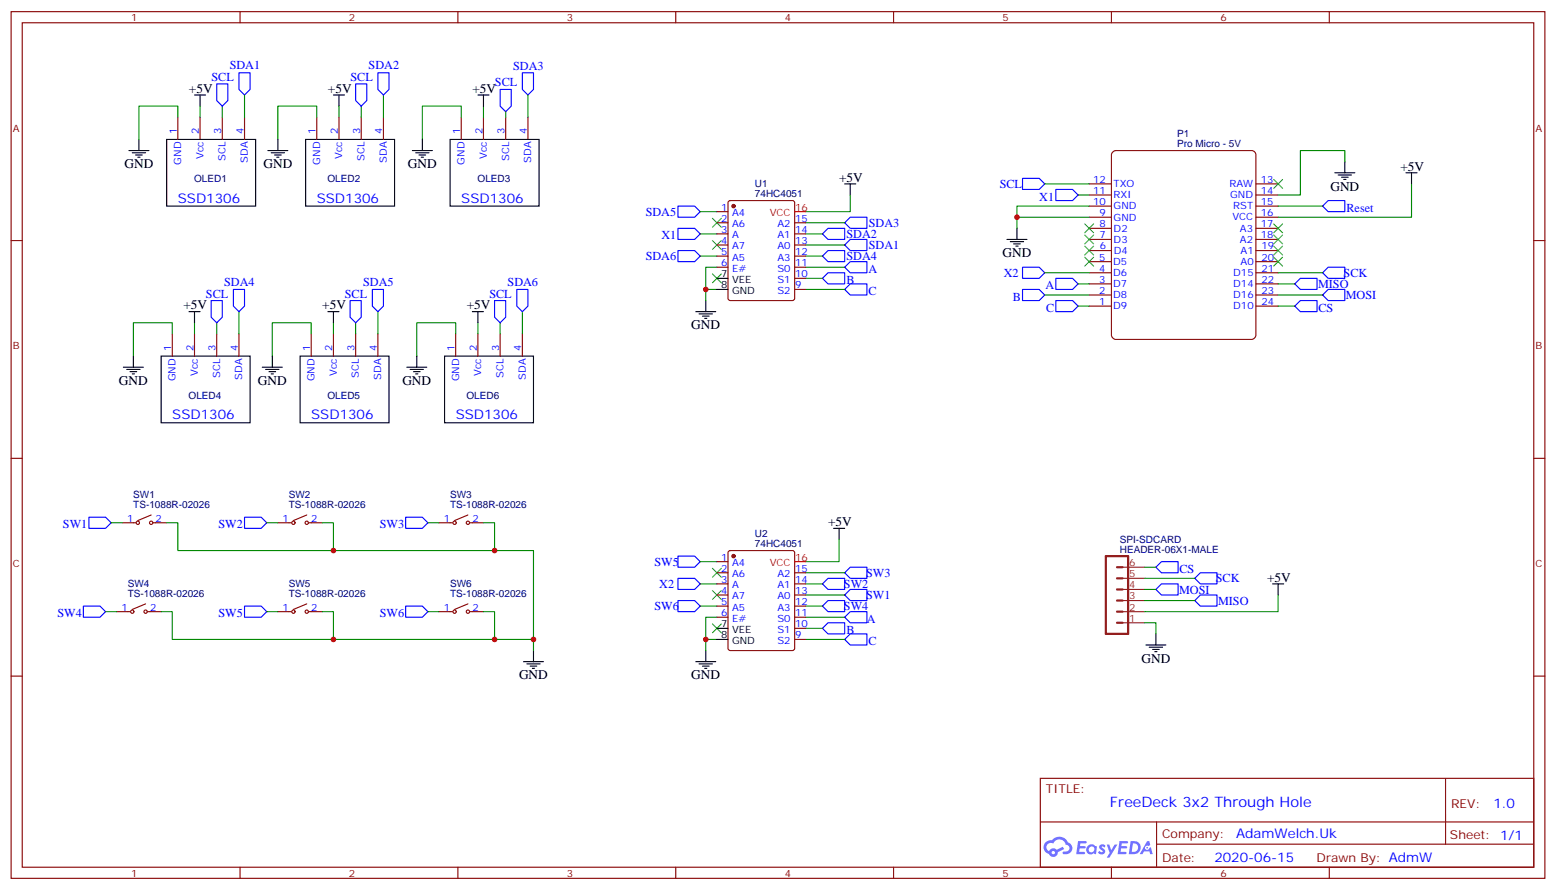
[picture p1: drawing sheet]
<svg xmlns="http://www.w3.org/2000/svg" width="494mm" height="283mm" viewBox="0 0 494 283" stroke-linecap="round" stroke-linejoin="round" font-family="sans-serif">
<g fill="none" stroke="#870000" stroke-width=".35">
<path d="M3.5 3.7h486.9v275.2h-486.9zM7.1 7.2h479.7v268.1h-479.7zM76.2 3.7v3.5M145.3 3.7v3.5M214.5 3.7v3.5M283.6 3.7v3.5M352.8 3.7v3.5M421.9 3.7v3.5M3.5 76.4h3.6M486.8 76.4h3.6M3.5 145.5h3.6M486.8 145.5h3.6"/>
<path d="M3.5 214.7h3.6M486.8 214.7h3.6M330.2 247.1h156.6v28.2h-156.6zM458.8 247.1v20.9M76.2 275.3v3.6M145.3 275.3v3.6M214.5 275.3v3.6M283.6 275.3v3.6M330.2 261h156.5M352.8 275.3v3.6M367.1 268h119.6M367.1 261v14.1"/>
<path d="M421.9 275.3v3.6"/>
</g>
<g fill="#5487ff">
<path d="M349.2 268.3a1.22 1.22 0 0 1 1.7 .3l-.4 .5a.47 .47 0 0 0-.3-.4 .47 .47 0 0 0-.5 .2l.1 .3a1.14 1.14 0 0 1 .8 1.7 1.14 1.14 0 0 1-1.9 0l-.2-.2 .5-.5 .7 .4a.29 .29 0 0 0 .3-.3 .29 .29 0 0 0-.2-.3 1.04 1.04 0 0 1-.6-1.7z"/>
<path d="M342.2 267h2.3l.4 .2-.2 .5-1.8 .1-.1 .8h1.5l.3 .4-.3 .4h-1.6l-.2 1.1h1.7l.2 .3-.2 .4h-2.6z"/>
<path d="M355.3 267.1l2.7 .1-.1 .5-1.8 .1-.2 .8h1.6l.3 .4-.4 .4h-1.6l-.1 1.1h1.7l.2 .3-.2 .3-2.7 .1z"/>
<path d="M364.1 267.1h.7l.3 1.2-.6 .3a.69 .69 0 0 0-1 .3 .69 .69 0 0 0 .4 1 .69 .69 0 0 0 .9-.7l.5-.2 .6 2.2h-.8l-.3-.9h-1.7l-.5 .9h-.8z"/>
<path d="M351.3 268.1h.8l.6 1.9 1.1-1.9h.9l-2.6 4.2h-.8l.9-1.5z"/>
<path d="M358.9 267.1l-.6 4.1h1.3a2.11 2.11 0 0 0 2.5-2.1 2.11 2.11 0 0 0-2.5-2zM359.6 267.8a1.43 1.43 0 0 1 1.6 1.6 1.43 1.43 0 0 1-2 1.1z"/>
<path d="M345.2 268.7a1.54 1.54 0 0 0-.1 2.1 1.54 1.54 0 0 0 2.1 .2l.7 .2 .3-2.3-.6-.3a1.49 1.49 0 0 0-2.4 .1zM345.4 269.7a.95 .95 0 0 1 1.9 0 .95 .95 0 0 1-1.9 0z"/>
<path d="M331.9 267.4a2.18 2.18 0 0 0 1.1 3.7 1.44 1.44 0 0 0 1.6 1 1.44 1.44 0 0 0 1.2-1.5l2-1-.5-.8-1.9 1a1.47 1.47 0 0 0-2.4 .5 1.39 1.39 0 0 1-.7-2 1.39 1.39 0 0 1 2-.5 2.12 2.12 0 0 1 2.2-1.3 2.12 2.12 0 0 1 1.9 1.7 1.14 1.14 0 0 1 1 1.4 1.14 1.14 0 0 1-1.6 .8 .43 .43 0 0 0-.5 .3 .43 .43 0 0 0 .4 .5 1.98 1.98 0 0 0 2.5-1.2 1.98 1.98 0 0 0-1.2-2.5 3.1 3.1 0 0 0-5.3-.7l-.9 .1zM333.8 270.7a.55 .55 0 0 1 1.1 0 .55 .55 0 0 1-1.1 0z"/>
<circle cx="364.1" cy="269.2" r=".26"/>
</g>
<g fill="none" stroke="#000" stroke-width=".35">
<path d="M61.7 30.2h3.6M63.5 30.2v3.5M105.8 30.2h3.6M107.6 30.2v3.5M151.7 30.2h3.5M153.5 30.2v3.5M40.9 47.8h6.4M42 48.5h4.2M43 49.2h2.2M43.7 49.9h.7M44.1 44.3v3.5M52.9 44.3h28.2v21.1h-28.2z"/>
<path d="M85 47.8h6.4M86.1 48.5h4.2M87.1 49.2h2.2M87.8 49.9h.7M88.2 44.3v3.5M97 44.3h28.2v21.1h-28.2zM130.9 47.8h6.3M131.9 48.5h4.3M133 49.2h2.1M133.7 49.9h.7M134.1 44.3v3.5M142.9 44.3h28.2v21.1h-28.2z"/>
<path d="M268.1 58.4h3.5M269.9 58.4v3.5M60 99h3.5M61.7 99v3.5M104.1 99h3.5M105.8 99v3.5M149.9 99h3.6M151.7 99v3.5M220.8 99h6.4M221.9 99.7h4.2M224 95.4v3.6M39.2 116.6h6.3"/>
<path d="M40.2 117.3h4.2M41.3 118h2.1M42 118.7h.7M42.3 113.1v3.5M51.2 113.1h28.2v21.1h-28.2zM83.3 116.6h6.3M84.3 117.3h4.2M85.4 118h2.1M86.1 118.7h.7M86.4 113.1v3.5M95.2 113.1h28.3v21.1h-28.3zM129.1 116.6h6.4"/>
<path d="M130.2 117.3h4.2M131.2 118h2.1M131.9 118.7h.7M132.3 113.1v3.5M141.1 113.1h28.2v21.1h-28.2zM223 100.4h2.1M223.7 101.1h.7M264.6 167.7h3.5M266.3 167.7v3.6M166.2 210.1h6.3M167.2 210.8h4.2M168.3 211.5h2.1"/>
<path d="M169 212.2h.7M169.3 206.6v3.5M220.8 210.1h6.4M221.9 210.8h4.2M223 211.5h2.1M223.7 212.2h.7M224 206.6v3.5"/>
</g>
<g fill="none" stroke="#870000" stroke-width=".35">
<path d="M56.4 37.2v7.1M63.5 37.2v7.1M70.6 37.2v7.1M77.6 37.2v7.1M100.5 37.2v7.1M107.6 37.2v7.1M114.7 37.2v7.1M121.7 37.2v7.1M146.4 37.2v7.1M153.5 37.2v7.1M160.5 37.2v7.1M167.6 37.2v7.1"/>
<path d="M54.7 106v7.1M61.7 106v7.1M68.8 106v7.1M75.8 106v7.1M98.8 106v7.1M105.8 106v7.1M112.9 106v7.1M119.9 106v7.1M144.6 106v7.1M151.7 106v7.1M158.7 106v7.1M165.8 106v7.1"/>
<path d="M38.8 166h4.2M48 163.5l-4.3 1.8M48.7 166h4.2M88.2 166h4.2M97.4 163.5l-4.3 1.8M98.1 166h4.2M139.3 166h4.3M148.5 163.5l-4.2 1.8M149.2 166h4.3M37 194.2h4.3M46.2 191.7l-4.2 1.8M46.9 194.2h4.3"/>
<path d="M88.2 194.2h4.2M97.4 191.7l-4.3 1.8M98.1 194.2h4.2M139.3 194.2h4.3M148.5 191.7l-4.2 1.8M149.2 194.2h4.3"/>
<circle cx="43.7" cy="166" r=".53"/>
<circle cx="48" cy="166" r=".53"/>
<circle cx="93.1" cy="166" r=".53"/>
<circle cx="97.4" cy="166" r=".53"/>
<circle cx="144.3" cy="166" r=".53"/>
<circle cx="148.5" cy="166" r=".53"/>
<circle cx="42" cy="194.2" r=".53"/>
<circle cx="46.2" cy="194.2" r=".53"/>
<circle cx="93.1" cy="194.2" r=".53"/>
<circle cx="97.4" cy="194.2" r=".53"/>
<circle cx="144.3" cy="194.2" r=".53"/>
<circle cx="148.5" cy="194.2" r=".53"/>
</g>
<g fill="none" stroke="#008700" stroke-width=".35">
<path d="M56.4 37.2v-3.5h-12.3v10.6M63.5 33.7v3.5M70.6 33.7v3.5M77.6 30.2v7M100.5 37.2v-3.5h-12.3v10.6M107.6 33.7v3.5M114.7 33.7v3.5M121.7 30.2v7M146.4 37.2v-3.5h-12.3v10.6M153.5 33.7v3.5M160.5 35.5v1.7M167.6 30.2v7"/>
<path d="M222.2 74.3h5.3M222.2 67.2h5.3M255.8 74.3h5.3M255.8 77.8h12.3M255.8 70.7h12.3M269.9 61.9v5.3h-14.1M75.8 99v7M119.9 99v7M165.8 99v7M222.2 81.3h5.3M227.5 91.9h-3.5v3.5M227.5 84.8h-3.5v7.1"/>
<path d="M255.8 84.8h12.3M255.8 88.4h5.3M255.8 91.9h12.3M255.8 81.3h5.3M54.7 106v-3.5h-12.4v10.6M61.7 102.5v3.5M68.8 102.5v3.5M98.8 106v-3.5h-12.4v10.6M105.8 102.5v3.5M112.9 102.5v3.5M144.6 106v-3.5h-12.3v10.6M151.7 102.5v3.5"/>
<path d="M158.7 102.5v3.5M222.2 178.3h5.3M266.3 171.3v7h-10.5M222.2 185.4h5.3M222.2 192.4h5.3M227.5 196h-3.5v10.6M255.8 196h12.3M255.8 199.5h5.3M255.8 188.9h12.3M255.8 185.4h5.3M255.8 181.9h12.3M255.8 192.4h5.3"/>
<path d="M224 203h3.5M255.8 203h12.3"/>
</g>
<g fill="none" stroke="#00f" stroke-width=".35">
<path d="M68.8 26.6h3.5v5.3l-1.7 1.8-1.8-1.8zM75.8 23.1h3.6v5.3l-1.8 1.8-1.8-1.8zM112.9 26.6h3.5v5.3l-1.7 1.8-1.8-1.8zM119.9 23.1h3.6v5.3l-1.8 1.8-1.8-1.8zM158.7 28.4h3.6v5.3l-1.8 1.8-1.8-1.8zM165.8 23.1h3.5v5.3l-1.7 1.8-1.8-1.8zM215.2 72.5h5.3l1.7 1.8-1.7 1.7h-5.3zM215.2 65.4h5.3l1.7 1.8-1.7 1.8h-5.3zM215.2 79.6h5.3l1.7 1.7-1.7 1.8h-5.3zM262.8 72.5h5.3v3.5h-5.3l-1.7-1.7zM262.8 79.6h5.3v3.5h-5.3l-1.7-1.8zM269.9 76h5.3v3.6h-5.3l-1.8-1.8z"/>
<path d="M269.9 69h5.3v3.5h-5.3l-1.8-1.8zM67 95.4h3.6v5.3l-1.8 1.8-1.8-1.8zM74.1 91.9h3.5v5.3l-1.8 1.8-1.7-1.8zM111.1 95.4h3.6v5.3l-1.8 1.8-1.8-1.8zM118.2 91.9h3.5v5.3l-1.8 1.8-1.7-1.8zM157 95.4h3.5v5.3l-1.8 1.8-1.7-1.8zM164 91.9h3.6v5.3l-1.8 1.8-1.8-1.8zM262.8 86.6h5.3v3.5h-5.3l-1.7-1.7zM269.9 83.1h5.3v3.5h-5.3l-1.8-1.8zM269.9 90.1h5.3v3.6h-5.3l-1.8-1.8zM28.2 164.2h5.3l1.8 1.8-1.8 1.7h-5.3zM77.6 164.2h5.3l1.8 1.8-1.8 1.7h-5.3z"/>
<path d="M128.8 164.2h5.3l1.7 1.8-1.7 1.7h-5.3zM215.2 176.6h5.3l1.7 1.7-1.7 1.8h-5.3zM26.5 192.4h5.2l1.8 1.8-1.8 1.8h-5.2zM77.6 192.4h5.3l1.8 1.8-1.8 1.8h-5.3zM128.8 192.4h5.3l1.7 1.8-1.7 1.8h-5.3zM215.2 190.7h5.3l1.7 1.7-1.7 1.8h-5.3zM215.2 183.6h5.3l1.7 1.8-1.7 1.7h-5.3zM262.8 197.7h5.3v3.6h-5.3l-1.7-1.8zM262.8 183.6h5.3v3.5h-5.3l-1.7-1.7zM262.8 190.7h5.3v3.5h-5.3l-1.7-1.8zM268.1 181.9l1.8-1.8h5.3v3.5h-5.3zM269.9 194.2h5.3v3.5h-5.3l-1.8-1.7z"/>
<path d="M269.9 187.1h5.3v3.6h-5.3l-1.8-1.8zM269.9 201.3h5.3v3.5h-5.3l-1.8-1.8z"/>
</g>
<path d="M226.1 69.3l2.9 2.8M226.1 76.4l2.9 2.8M229 69.3l-2.9 2.8M229 76.4l-2.9 2.8M226.1 87l2.9 2.8M229 87l-2.9 2.8M226.1 198.1l2.9 2.8M226.1 180.4l2.9 2.9M226.1 187.5l2.9 2.8M229 198.1l-2.9 2.8M229 180.4l-2.9 2.9M229 187.5l-2.9 2.8" fill="none" stroke="#3c3" stroke-width=".35"/>
<path d="M353.1 48.4l1.1-.6h43a1.41 1.41 0 0 1 1.4 1.4v57.2a1.51 1.51 0 0 1-1.4 1.4h-43a1.51 1.51 0 0 1-1.4-1.4v-57.2z" fill="#fff" stroke="#800000" stroke-width=".35"/>
<g fill="none" stroke="#870000" stroke-width=".35">
<path d="M345.7 58.4h7.1M398.6 58.4h7.1M227.5 67.2h3.6M227.5 70.7h3.6M227.5 74.3h3.6M227.5 77.8h3.6M231.3 63.9l.5-.2h19.7l.7 .4v30.6l-.4 .7h-20l-.7-.4v-30.6zM252.2 70.7h3.6M252.2 74.3h3.6M252.2 77.8h3.6M345.7 79.6h7.1M345.7 76h7.1"/>
<path d="M345.7 72.5h7.1M345.7 69h7.1M345.7 65.4h7.1M345.7 61.9h7.1M398.6 79.6h7.1M398.6 76h7.1M398.6 72.5h7.1M398.6 69h7.1M398.6 65.4h7.1M398.6 61.9h7.1M227.5 81.3h3.6M227.5 84.8h3.6"/>
<path d="M252.2 81.3h3.6M252.2 84.8h3.6M252.2 91.9h3.6M252.2 88.4h3.6M345.7 97.2h7.1M345.7 93.7h7.1M345.7 90.1h7.1M345.7 86.6h7.1M345.7 83.1h7.1M398.6 97.2h7.1M398.6 93.7h7.1M398.6 90.1h7.1"/>
<path d="M398.6 86.6h7.1M398.6 83.1h7.1M227.5 178.3h3.6M231.3 175l.5-.2h19.7l.7 .4v30.6l-.4 .7-20 .1-.7-.5v-30.6zM227.5 181.9h3.6M227.5 185.4h3.6M227.5 188.9h3.6M227.5 192.4h3.6M227.5 196h3.6M252.2 181.9h3.6M252.2 185.4h3.6M252.2 188.9h3.6"/>
<path d="M252.2 192.4h3.6M252.2 196h3.6M252.2 199.5h3.6M252.2 203h3.6"/>
</g>
<g fill="none" stroke="#00f" stroke-width=".35">
<path d="M324.6 56.6h5.2l1.8 1.8-1.8 1.7h-5.2zM335.1 60.1h5.3l1.8 1.8-1.8 1.8h-5.3zM421.6 63.7h5.3v3.5h-5.3l-1.8-1.8zM324.6 91.9h5.2l1.8 1.8-1.8 1.7h-5.2zM324.6 84.8h5.2l1.8 1.8-1.8 1.8h-5.2zM335.1 88.4h5.3l1.8 1.7-1.8 1.8h-5.3zM335.1 95.4h5.3l1.8 1.8-1.8 1.8h-5.3zM412.7 95.4h5.3v3.6h-5.3l-1.7-1.8zM412.7 88.4h5.3v3.5h-5.3l-1.7-1.8zM421.6 91.9h5.3v3.5h-5.3l-1.8-1.7zM421.6 84.8h5.3v3.6h-5.3l-1.8-1.8zM368.7 178.3h5.2v3.6h-5.2l-1.8-1.8z"/>
<path d="M366.9 187.1l1.8-1.7h5.2v3.5h-5.2zM381 181.9h5.3v3.5h-5.3l-1.8-1.8zM381 188.9h5.3v3.5h-5.3l-1.8-1.7z"/>
</g>
<g fill="none" stroke="#008700" stroke-width=".35">
<path d="M331.6 58.4h14.1M426.9 51.3v-3.5h-14.2v14.1h-7M448 58.4v10.6h-42.3M322.8 69h22.9M342.2 61.9h3.5M345.7 65.4h-22.9v7.1M405.7 65.4h14.1M331.6 93.7h14.1M331.6 86.6h14.1M342.2 97.2h3.5M342.2 90.1h3.5M405.7 97.2h5.3"/>
<path d="M405.7 93.7h14.1M405.7 86.6h14.1M405.7 90.1h5.3M35.3 166h3.5M52.9 166h3.5v8.8h112.9v28.2M84.7 166h3.5M102.3 166h3.5v8.8M135.8 166h3.5M153.5 166h3.5v8.8M33.5 194.2h3.5M51.2 194.2h3.5v8.8h114.6v3.6M84.7 194.2h3.5"/>
<path d="M102.3 194.2h3.5v8.8M135.8 194.2h3.5M153.5 194.2h3.5v8.8M363.4 197.7h3.5v3.6M363.4 180.1h3.5M363.4 190.7h15.8M363.4 187.1h3.5M363.4 183.6h15.8M405.7 188.9v5.3h-42.3"/>
</g>
<path d="M351 176.6h7.1v24.7h-7.1zM354.5 190.7h1.8M354.5 194.2h1.8M354.5 197.7h1.8M354.5 183.6h1.8M354.5 187.1h1.8M354.5 180.1h1.8" fill="none" stroke="#8c2424" stroke-width=".71"/>
<path d="M356.3 197.7h7.1M356.3 194.2h7.1M356.3 190.7h7.1M356.3 187.1h7.1M356.3 183.6h7.1M356.3 180.1h7.1" fill="none" stroke="#8c2424" stroke-width=".35"/>
<g fill="#870000" stroke="#870000" stroke-width=".35">
<circle cx="232.8" cy="65.4" r=".53"/>
<circle cx="232.8" cy="176.6" r=".53"/>
</g>
<g fill="none" stroke="#000" stroke-width=".35">
<path d="M423.7 54.9h6.3M424.7 55.6h4.3M425.8 56.3h2.1M426.5 57h.7M426.9 51.3v3.6M446.3 54.9h3.5M448 54.9v3.5M319.6 76h6.4M320.7 76.7h4.2M321.7 77.4h2.1M322.4 78.1h.7M322.8 72.5v3.5"/>
<path d="M227.5 88.4h3.6M227.5 91.9h3.6M227.5 199.5h3.6M403.9 185.4h3.6M405.7 185.4v3.5M227.5 203h3.6M363.7 204.8h6.4M364.8 205.5h4.2M365.8 206.2h2.1M366.5 206.9h.7M366.9 201.3v3.5"/>
</g>
<path d="M252.2 67.2h3.6M252.2 178.3h3.6" fill="none" stroke="#f00" stroke-width=".35"/>
<g fill="none" stroke="#3c3" stroke-width=".35">
<path d="M404.3 57l2.8 2.8M407.1 57l-2.8 2.8M344.3 78.1l2.8 2.9M344.3 74.6l2.8 2.8M344.3 71.1l2.8 2.8M347.1 78.1l-2.8 2.9M347.1 74.6l-2.8 2.8M347.1 71.1l-2.8 2.8M404.3 71.1l2.8 2.8M404.3 74.6l2.8 2.8M404.3 78.1l2.8 2.9M407.1 71.1l-2.8 2.8"/>
<path d="M407.1 74.6l-2.8 2.8M407.1 78.1l-2.8 2.9M344.3 81.7l2.8 2.8M347.1 81.7l-2.8 2.8M404.3 81.7l2.8 2.8M407.1 81.7l-2.8 2.8"/>
</g>
<g fill="#c00">
<circle cx="157" cy="174.8" r=".88"/>
<circle cx="169.3" cy="203" r=".88"/>
<circle cx="105.8" cy="203" r=".88"/>
<circle cx="224" cy="91.9" r=".88"/>
<circle cx="224" cy="203" r=".88"/>
<circle cx="322.8" cy="69" r=".88"/>
<circle cx="157" cy="203" r=".88"/>
<circle cx="105.8" cy="174.8" r=".88"/>
</g>
<text font-size="4.6" fill="#00f" x="352.3" y="256.1">FreeDeck 3x2 Through Hole</text>
<g font-size="4.2">
<text x="60" y="29.5">+5V</text>
<text x="104.1" y="29.5">+5V</text>
<text x="149.9" y="29.5">+5V</text>
<text x="39.5" y="53.4">GND</text>
<text x="83.6" y="53.4">GND</text>
<text x="129.5" y="53.4">GND</text>
<text x="266.3" y="57.7">+5V</text>
<text x="444.5" y="54.2">+5V</text>
<text x="422.3" y="60.5">GND</text>
<text x="318.2" y="81.7">GND</text>
<text x="58.2" y="98.2">+5V</text>
<text x="102.3" y="98.2">+5V</text>
<text x="148.2" y="98.2">+5V</text>
<text x="219.4" y="104.6">GND</text>
<text x="37.7" y="122.2">GND</text>
<text x="81.8" y="122.2">GND</text>
<text x="127.7" y="122.2">GND</text>
<text x="262.8" y="167">+5V</text>
<text x="402.2" y="184.7">+5V</text>
<text x="164.7" y="215.7">GND</text>
<text x="219.4" y="215.7">GND</text>
<text x="362.3" y="210.4">GND</text>
</g>
<g font-size="4.2" fill="#00f">
<text x="56.4" y="64.4">SSD1306</text>
<text x="100.5" y="64.4">SSD1306</text>
<text x="146.4" y="64.4">SSD1306</text>
<text x="54.7" y="133.2">SSD1306</text>
<text x="98.8" y="133.2">SSD1306</text>
<text x="144.6" y="133.2">SSD1306</text>
<text x="474" y="256.4">1.0</text>
<text x="392.4" y="265.9">AdamWelch.Uk</text>
<text x="385.5" y="273.7">2020-06-15</text>
</g>
<g font-size="3.9" fill="#00f">
<text x="72.9" y="22">SDA1</text>
<text x="117" y="22">SDA2</text>
<text x="162.9" y="22.1">SDA3</text>
<text x="67.1" y="25.7">SCL</text>
<text x="111.2" y="25.7">SCL</text>
<text x="157.1" y="27.5">SCL</text>
<text x="317.3" y="59.6">SCL</text>
<text x="329.9" y="63.7">X1</text>
<text x="204.9" y="68.5">SDA5</text>
<text x="275.8" y="72">SDA3</text>
<text x="427.4" y="67.2">Reset</text>
<text x="209.9" y="76">X1</text>
<text x="268.7" y="75.6">SDA2</text>
<text x="204.9" y="82.6">SDA6</text>
<text x="268.7" y="82.6">SDA4</text>
<text x="275.8" y="79.1">SDA1</text>
<text x="275.7" y="86.6">A</text>
<text x="318.6" y="87.9">X2</text>
<text x="426.5" y="87.9">SCK</text>
<text x="65.4" y="94.5">SCL</text>
<text x="71.1" y="90.8">SDA4</text>
<text x="109.5" y="94.5">SCL</text>
<text x="115.2" y="90.8">SDA5</text>
<text x="155.3" y="94.5">SCL</text>
<text x="161.1" y="90.8">SDA6</text>
<text x="268.6" y="90.1">B</text>
<text x="275.7" y="93.7">C</text>
<text x="321.5" y="95.4">B</text>
<text x="331.8" y="91.9">A</text>
<text x="418.4" y="91.4">MISO</text>
<text x="427.2" y="95">MOSI</text>
<text x="332" y="99">C</text>
<text x="418.5" y="99">CS</text>
<text x="20" y="167.7">SW1</text>
<text x="69.4" y="167.7">SW2</text>
<text x="120.5" y="167.7">SW3</text>
<text x="207.7" y="179.6">SW5</text>
<text x="274.9" y="183.1">SW3</text>
<text x="374.4" y="181.9">CS</text>
<text x="385.9" y="184.9">SCK</text>
<text x="209.2" y="186.7">X2</text>
<text x="267.9" y="186.7">SW2</text>
<text x="274.9" y="190.2">SW1</text>
<text x="374.3" y="188.5">MOSI</text>
<text x="386.6" y="192">MISO</text>
<text x="18.2" y="196">SW4</text>
<text x="69.4" y="196">SW5</text>
<text x="120.5" y="196">SW6</text>
<text x="207.7" y="193.7">SW6</text>
<text x="267.9" y="193.7">SW4</text>
<text x="275.2" y="197.7">A</text>
<text x="268.6" y="201.3">B</text>
<text x="275.7" y="204.8">C</text>
</g>
<g font-size="3.9" fill="#800">
<text x="332" y="251.7">TITLE:</text>
<text x="460.6" y="256.4">REV:</text>
<text x="368.9" y="265.9">Company:</text>
<text x="460.2" y="266.5">Sheet: 1/1</text>
<text x="368.9" y="273.6">Date:</text>
<text x="417.9" y="273.7">Drawn By: AdmW</text>
</g>
<g font-size="3.2" fill="#800">
<text x="41.6" y="6.7">1</text>
<text x="110.8" y="6.7">2</text>
<text x="179.9" y="6.7">3</text>
<text x="249.1" y="6.7">4</text>
<text x="318.2" y="6.7">5</text>
<text x="387.3" y="6.7">6</text>
<text x="4.1" y="41.8">A</text>
<text x="487.4" y="41.8">A</text>
<text x="4.1" y="110.9">B</text>
<text x="487.4" y="110.9">B</text>
<text x="4.1" y="180.1">C</text>
<text x="487.4" y="180.1">C</text>
<text x="41.6" y="278.3">1</text>
<text x="110.8" y="278.3">2</text>
<text x="179.9" y="278.3">3</text>
<text x="249.1" y="278.3">4</text>
<text x="318.2" y="278.3">5</text>
<text x="387.3" y="278.3">6</text>
</g>
<g font-size="3.2" fill="#00f">
<text x="56.1" y="42.5" transform="rotate(-90 56.1 42.5)">1</text>
<text x="63.1" y="42.5" transform="rotate(-90 63.1 42.5)">2</text>
<text x="70.2" y="42.5" transform="rotate(-90 70.2 42.5)">3</text>
<text x="77.3" y="42.5" transform="rotate(-90 77.3 42.5)">4</text>
<text x="100.2" y="42.5" transform="rotate(-90 100.2 42.5)">1</text>
<text x="107.2" y="42.5" transform="rotate(-90 107.2 42.5)">2</text>
<text x="114.3" y="42.5" transform="rotate(-90 114.3 42.5)">3</text>
<text x="121.4" y="42.5" transform="rotate(-90 121.4 42.5)">4</text>
<text x="146" y="42.5" transform="rotate(-90 146 42.5)">1</text>
<text x="153.1" y="42.5" transform="rotate(-90 153.1 42.5)">2</text>
<text x="160.2" y="42.5" transform="rotate(-90 160.2 42.5)">3</text>
<text x="167.2" y="42.5" transform="rotate(-90 167.2 42.5)">4</text>
<text x="57.5" y="52.3" transform="rotate(-90 57.5 52.3)">GND</text>
<text x="64.6" y="50.5" transform="rotate(-90 64.6 50.5)">Vcc</text>
<text x="71.6" y="51.1" transform="rotate(-90 71.6 51.1)">SCL</text>
<text x="78.7" y="51.8" transform="rotate(-90 78.7 51.8)">SDA</text>
<text x="101.6" y="52.3" transform="rotate(-90 101.6 52.3)">GND</text>
<text x="108.7" y="50.5" transform="rotate(-90 108.7 50.5)">Vcc</text>
<text x="115.7" y="51.1" transform="rotate(-90 115.7 51.1)">SCL</text>
<text x="122.8" y="51.8" transform="rotate(-90 122.8 51.8)">SDA</text>
<text x="147.5" y="52.3" transform="rotate(-90 147.5 52.3)">GND</text>
<text x="154.5" y="50.5" transform="rotate(-90 154.5 50.5)">Vcc</text>
<text x="161.6" y="51.1" transform="rotate(-90 161.6 51.1)">SCL</text>
<text x="168.6" y="51.8" transform="rotate(-90 168.6 51.8)">SDA</text>
<text x="347" y="58">12</text>
<text x="353.5" y="59.4">TXO</text>
<text x="390.3" y="59.4">RAW</text>
<text x="400.2" y="58">13</text>
<text x="347" y="65.1">10</text>
<text x="347" y="61.6">11</text>
<text x="353.5" y="63">RXI</text>
<text x="390.5" y="62.9">GND</text>
<text x="400.2" y="61.5">14</text>
<text x="400.2" y="65.1">15</text>
<text x="228.9" y="66.9">1</text>
<text x="228.9" y="70.4">2</text>
<text x="232.4" y="68.6">A4</text>
<text x="252.4" y="70.4">15</text>
<text x="349" y="68.6">9</text>
<text x="353.5" y="70">GND</text>
<text x="353.5" y="66.5">GND</text>
<text x="391.2" y="70">VCC</text>
<text x="391.4" y="66.5">RST</text>
<text x="400.2" y="68.6">16</text>
<text x="228.9" y="73.9">3</text>
<text x="228.9" y="77.4">4</text>
<text x="232.4" y="72.1">A6</text>
<text x="232.4" y="75.7">A</text>
<text x="246.7" y="75.7">A1</text>
<text x="246.7" y="72.1">A2</text>
<text x="252.4" y="77.4">13</text>
<text x="252.4" y="73.9">14</text>
<text x="349" y="75.7">7</text>
<text x="349" y="72.1">8</text>
<text x="353.5" y="77.1">D3</text>
<text x="353.5" y="73.6">D2</text>
<text x="393.6" y="73.5">A3</text>
<text x="393.6" y="77">A2</text>
<text x="400.2" y="72.1">17</text>
<text x="400.2" y="75.6">18</text>
<text x="228.9" y="81">5</text>
<text x="232.4" y="79.2">A7</text>
<text x="232.4" y="82.7">A5</text>
<text x="246.7" y="82.7">A3</text>
<text x="246.7" y="79.2">A0</text>
<text x="252.4" y="81">12</text>
<text x="348.9" y="82.8">5</text>
<text x="349.1" y="79.1">6</text>
<text x="353.6" y="80.5">D4</text>
<text x="393.7" y="80.6">A1</text>
<text x="400.4" y="79.2">19</text>
<text x="400.4" y="82.7">20</text>
<text x="228.9" y="84.5">6</text>
<text x="232.4" y="86.3">E#</text>
<text x="246.7" y="89.8">S1</text>
<text x="246.7" y="86.3">S0</text>
<text x="252.4" y="88">10</text>
<text x="252.4" y="84.5">11</text>
<text x="348.9" y="89.8">3</text>
<text x="348.9" y="86.2">4</text>
<text x="353.3" y="87.6">D6</text>
<text x="353.4" y="84.2">D5</text>
<text x="391.5" y="87.7">D15</text>
<text x="393.7" y="84.1">A0</text>
<text x="400.4" y="86.3">21</text>
<text x="400.4" y="89.8">22</text>
<text x="246.7" y="93.3">S2</text>
<text x="252.4" y="91.5">9</text>
<text x="348.9" y="93.3">2</text>
<text x="353.3" y="94.7">D8</text>
<text x="353.3" y="91.2">D7</text>
<text x="391.5" y="91.2">D14</text>
<text x="391.5" y="94.7">D16</text>
<text x="400.4" y="93.3">23</text>
<text x="348.9" y="96.8">1</text>
<text x="353.3" y="98.2">D9</text>
<text x="391.5" y="98.2">D10</text>
<text x="400.4" y="96.8">24</text>
<text x="54.3" y="111.3" transform="rotate(-90 54.3 111.3)">1</text>
<text x="61.4" y="111.3" transform="rotate(-90 61.4 111.3)">2</text>
<text x="68.4" y="111.3" transform="rotate(-90 68.4 111.3)">3</text>
<text x="75.5" y="111.3" transform="rotate(-90 75.5 111.3)">4</text>
<text x="98.4" y="111.3" transform="rotate(-90 98.4 111.3)">1</text>
<text x="105.5" y="111.3" transform="rotate(-90 105.5 111.3)">2</text>
<text x="112.5" y="111.3" transform="rotate(-90 112.5 111.3)">3</text>
<text x="119.6" y="111.3" transform="rotate(-90 119.6 111.3)">4</text>
<text x="144.3" y="111.3" transform="rotate(-90 144.3 111.3)">1</text>
<text x="151.3" y="111.3" transform="rotate(-90 151.3 111.3)">2</text>
<text x="158.4" y="111.3" transform="rotate(-90 158.4 111.3)">3</text>
<text x="165.5" y="111.3" transform="rotate(-90 165.5 111.3)">4</text>
<text x="62.8" y="119.2" transform="rotate(-90 62.8 119.2)">Vcc</text>
<text x="69.8" y="119.9" transform="rotate(-90 69.8 119.9)">SCL</text>
<text x="106.9" y="119.2" transform="rotate(-90 106.9 119.2)">Vcc</text>
<text x="113.9" y="119.9" transform="rotate(-90 113.9 119.9)">SCL</text>
<text x="152.8" y="119.2" transform="rotate(-90 152.8 119.2)">Vcc</text>
<text x="159.8" y="119.9" transform="rotate(-90 159.8 119.9)">SCL</text>
<text x="55.7" y="121.1" transform="rotate(-90 55.7 121.1)">GND</text>
<text x="76.9" y="120.6" transform="rotate(-90 76.9 120.6)">SDA</text>
<text x="99.8" y="121.1" transform="rotate(-90 99.8 121.1)">GND</text>
<text x="121" y="120.6" transform="rotate(-90 121 120.6)">SDA</text>
<text x="145.7" y="121.1" transform="rotate(-90 145.7 121.1)">GND</text>
<text x="166.9" y="120.6" transform="rotate(-90 166.9 120.6)">SDA</text>
<text x="40.3" y="165.6">1</text>
<text x="49.4" y="165.6">2</text>
<text x="89.7" y="165.6">1</text>
<text x="98.8" y="165.6">2</text>
<text x="140.9" y="165.6">1</text>
<text x="149.9" y="165.6">2</text>
<text x="228.9" y="178">1</text>
<text x="232.4" y="179.7">A4</text>
<text x="228.9" y="181.5">2</text>
<text x="228.9" y="185">3</text>
<text x="232.4" y="183.3">A6</text>
<text x="246.7" y="183.3">A2</text>
<text x="252.4" y="185">14</text>
<text x="252.4" y="181.5">15</text>
<text x="228.9" y="188.6">4</text>
<text x="232.4" y="186.8">A</text>
<text x="232.4" y="190.3">A7</text>
<text x="246.7" y="190.3">A0</text>
<text x="246.7" y="186.8">A1</text>
<text x="252.4" y="188.6">13</text>
<text x="38.6" y="193.9">1</text>
<text x="47.6" y="193.9">2</text>
<text x="89.7" y="193.9">1</text>
<text x="98.8" y="193.9">2</text>
<text x="140.9" y="193.9">1</text>
<text x="149.9" y="193.9">2</text>
<text x="228.9" y="192.1">5</text>
<text x="228.9" y="195.6">6</text>
<text x="232.4" y="193.9">A5</text>
<text x="232.4" y="197.4">E#</text>
<text x="246.7" y="197.4">S0</text>
<text x="246.7" y="193.9">A3</text>
<text x="252.4" y="195.6">11</text>
<text x="252.4" y="192.1">12</text>
<text x="246.7" y="200.9">S1</text>
<text x="252.4" y="202.7">9</text>
<text x="252.4" y="199.1">10</text>
<text x="246.7" y="204.4">S2</text>
</g>
<g font-size="3.2" fill="#000080">
<text x="373.6" y="46.7">Pro Micro - 5V</text>
<text x="373.6" y="43.6">P1</text>
<text x="61.6" y="57.8">OLED1</text>
<text x="104" y="57.8">OLED2</text>
<text x="151.6" y="57.8">OLED3</text>
<text x="239.6" y="59.3">U1</text>
<text x="239.6" y="62.5">74HC4051</text>
<text x="59.9" y="126.6">OLED4</text>
<text x="103.9" y="126.6">OLED5</text>
<text x="148.1" y="126.6">OLED6</text>
<text x="42.3" y="161.4">TS-1088R-02026</text>
<text x="42.3" y="158.2">SW1</text>
<text x="91.7" y="161.4">TS-1088R-02026</text>
<text x="91.7" y="158.2">SW2</text>
<text x="142.8" y="161.4">TS-1088R-02026</text>
<text x="142.8" y="158.2">SW3</text>
<text x="239.6" y="173.6">74HC4051</text>
<text x="239.6" y="170.4">U2</text>
<text x="355.4" y="172.3">SPI-SDCARD</text>
<text x="355.4" y="175.5">HEADER-06X1-MALE</text>
<text x="40.5" y="189.6">TS-1088R-02026</text>
<text x="40.5" y="186.4">SW4</text>
<text x="91.7" y="189.6">TS-1088R-02026</text>
<text x="91.7" y="186.4">SW5</text>
<text x="142.8" y="189.6">TS-1088R-02026</text>
<text x="142.8" y="186.4">SW6</text>
</g>
<g font-size="3.2" fill="#f00">
<text x="244.3" y="68.6">VCC</text>
<text x="252.4" y="66.9">16</text>
<text x="244.3" y="179.7">VCC</text>
<text x="252.4" y="178">16</text>
</g>
<g font-size="3.2">
<text x="228.9" y="88">7</text>
<text x="232.4" y="89.8">VEE</text>
<text x="228.9" y="91.5">8</text>
<text x="232.4" y="93.3">GND</text>
<text x="228.9" y="199.1">7</text>
<text x="228.9" y="202.7">8</text>
<text x="232.4" y="200.9">VEE</text>
<text x="232.4" y="204.4">GND</text>
</g>
<g font-size="3.2" fill="#8d2323">
<text x="358.4" y="179.7">6</text>
<text x="358.4" y="183.3">5</text>
<text x="358.4" y="190.3">3</text>
<text x="358.4" y="186.8">4</text>
<text x="358.4" y="197.4">1</text>
<text x="358.4" y="193.9">2</text>
</g>
</svg>
